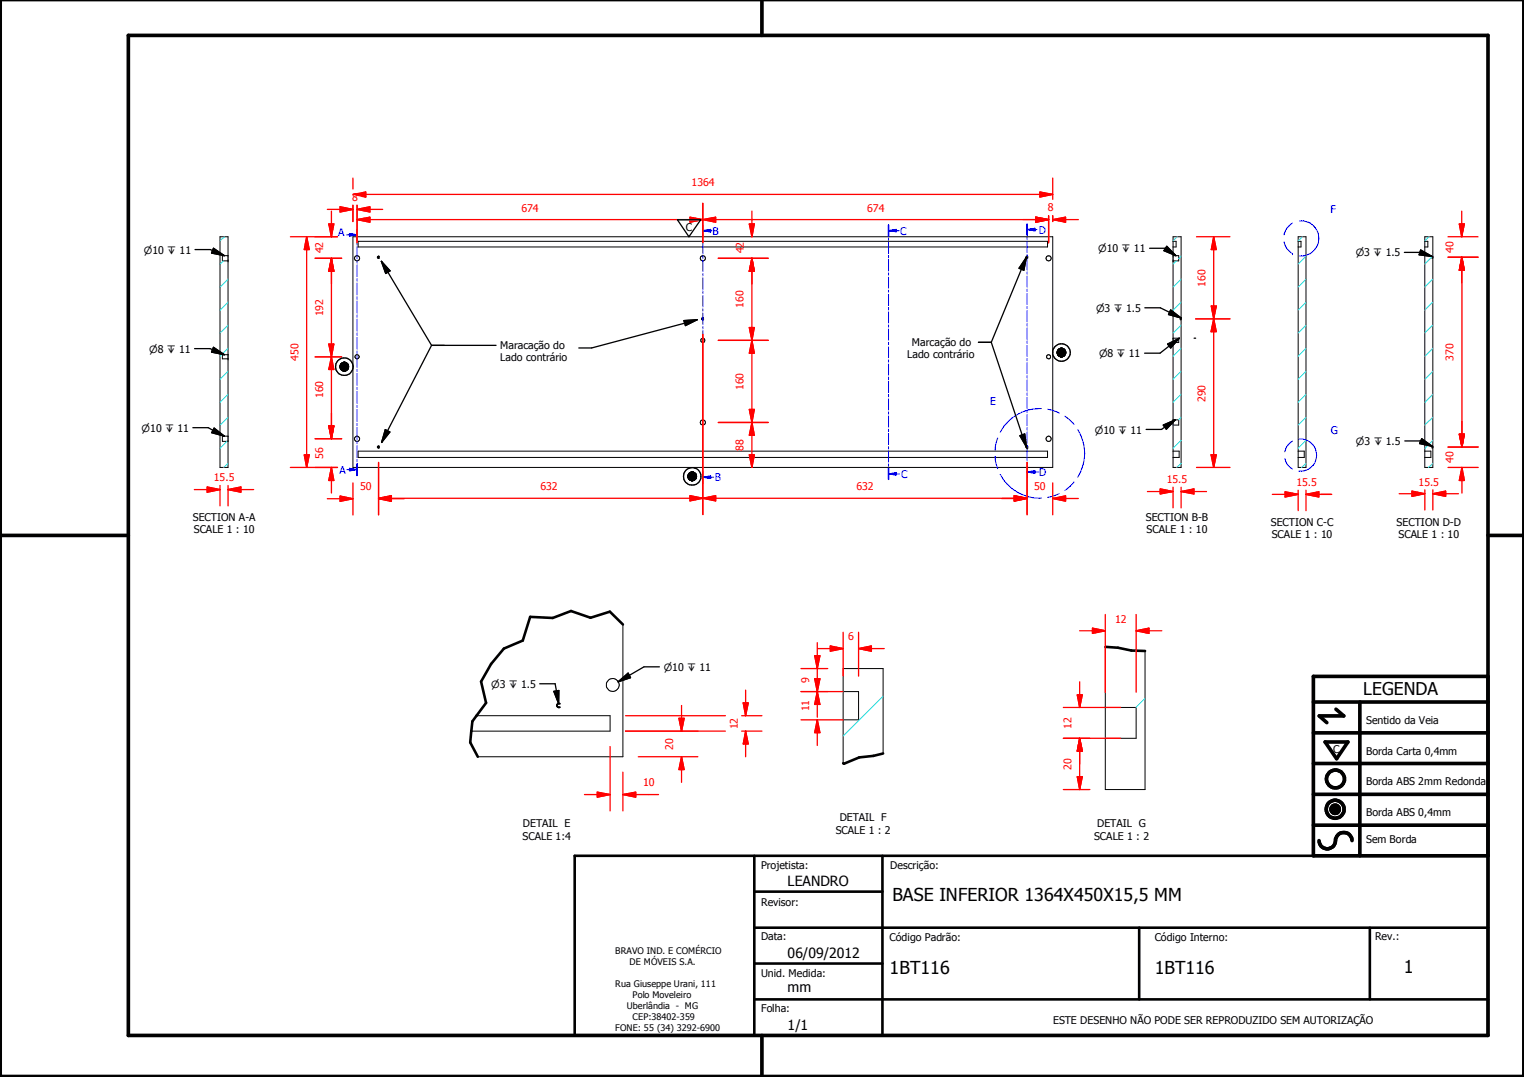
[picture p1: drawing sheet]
<svg xmlns="http://www.w3.org/2000/svg" width="297mm" height="210mm" viewBox="0 0 297 210" stroke-linecap="round" stroke-linejoin="round" font-family="sans-serif">
<path d="M73.9 50l-.3 .1 .3 .1M200.2 50l-.1 .1v.1h.1M137.1 62l-.2 .1v.1l.2 .1M73.9 87l-.3 .1 .3 .1M200.2 87h-.1v.2h.1M109.1 137.2l-.3-.1-.3 .4 .3 .3h.3" fill="none" stroke="#000" stroke-width=".35"/>
<g fill="#000">
<circle cx="200.2" cy="50" r=".18"/>
<circle cx="200.2" cy="87" r=".18"/>
<circle cx="200.2" cy="87.2" r=".18"/>
</g>
<g fill="none" stroke="#000" stroke-width=".19">
<path d="M42.9 46.1h1.5v45h-1.5zM44.4 50.8h.1M44.4 49.8h-1.1v1h1.1M68.8 46.1h136.4v45h-136.4zM69.8 47h134.4v1.1h-134.4zM228.6 50.8h.1M228.6 49.8h1.1v1h-1.1M228.6 47h.6v1.1h-.6M228.6 46.1h1.6v45h-1.6zM253 47h.6v1.1h-.6M253 46.1h1.5v45h-1.5zM277.7 47h.6v1.1h-.6"/>
<path d="M277.7 46.1h1.6v45h-1.6zM279.3 50h.1M279.3 50h-.2v.3h.2M44.4 69.9h.1M44.4 69.1h-1.1v.8h1.1M66.2 71.4l1.7 .1zM66.2 71.5h1.7zM66.2 71.5l1.7 .1zM66.3 71.6h1.6zM66.3 71.6l1.6 .1zM66.3 71.3l1.6 .1zM66.3 71.7l1.6 .1z"/>
<path d="M66.3 71.8h1.6zM66.3 71.8l1.6 .1zM66.3 71.2l1.6 .1zM66.3 71.1l1.6 .1zM66.4 71.9h1.5zM66.4 71.9l1.4 .1zM66.4 71l1.5 .1zM66.4 72h1.4zM66.4 72h1.3zM66.4 71h1.5zM66.5 72h1.2zM66.5 72l1.1 .1z"/>
<path d="M66.5 70.9l1.3 .1zM66.5 72.1h1.1zM66.5 70.8l1.2 .1h-1.2zM66.5 70.8l1.2 .1zM66.5 70.8h1.1zM66.6 72.1h1zM66.6 72.1l.9 .1zM66.6 70.8h1zM66.7 72.2h.8zM66.7 70.7l.9 .1zM66.8 72.2h.7zM66.8 72.2l.5 .1z"/>
<path d="M66.8 70.7h.7zM66.8 72.3h.5zM66.8 70.7h.5zM66.9 72.3h.4zM66.9 72.3h.3zM66.9 70.6l.4 .1zM66.9 70.6h.4zM67 72.3h.2zM67 70.6h.3zM67 70.6h.2zM136.7 66a.41 .41 0 0 1 .6 .1 .41 .41 0 0 1-.1 .6 .41 .41 0 0 1-.6-.2zM206 68.6l1.7 .1z"/>
<path d="M206 68.7l1.7 .1zM206 68.8l1.7 .1zM206.1 68.9h1.6zM206.1 68.9l1.6 .1zM206.1 69h1.6zM206.1 68.5l1.6 .1zM206.1 68.5h1.6zM206.1 69l1.5 .1zM206.1 68.4l1.6 .1zM206.2 69.1h1.4zM206.2 69.1l1.4 .1zM206.2 68.3l1.5 .1z"/>
<path d="M206.2 69.2h1.4zM206.2 69.2l1.3 .1zM206.2 68.2l1.4 .1zM206.2 69.3h1.3zM206.2 69.3h1.2zM206.2 68.2h1.4zM206.3 69.3h1.1zM206.3 69.3l1.1 .1zM206.3 68.1l1.2 .1h-1.3zM206.3 68.1l1.2 .1zM206.3 68.1h1.1zM206.4 69.4h1z"/>
<path d="M206.4 69.4h.9zM206.4 68l1 .1zM206.5 69.4h.8zM206.5 69.4l.7 .1zM206.5 68h.9zM206.5 68h.8zM206.5 69.5h.7zM206.5 69.5h.6zM206.5 67.9l.8 .1zM206.5 67.9h.7zM206.6 69.5h.5zM206.6 69.5l.4 .1z"/>
<path d="M206.6 67.9h.6zM206.6 67.9h.5zM206.7 69.6h.3zM206.7 67.9h.4zM206.7 67.9h.3zM206.8 69.6h.2zM206.8 67.9h.2zM228.6 65.9h1.1v.9h-1.1M230.2 62h-.2v.3h.2M44.4 85h-1.1v1h1.1M69.8 87.9h134.4v1.3h-134.4zM134.1 92.8h1.7z"/>
<path d="M134.1 92.8l1.7 .1zM134.1 92.9h1.7zM134.1 92.9l1.6 .1zM134.1 93h1.6v.1zM134.1 93l1.6 .1h-1.6zM134.1 92.7l1.7 .1zM134.1 93.1h1.6zM134.1 93.1l1.6 .1zM134.1 92.6l1.6 .1zM134.2 93.2l1.5 .1zM134.2 92.5l1.5 .1zM134.2 93.3h1.5z"/>
<path d="M134.2 93.3h1.4zM134.2 92.4l1.5 .1zM134.2 93.3l1.3 .1zM134.2 92.4h1.5zM134.3 93.4h1.2zM134.3 93.4l1.2 .1zM134.3 92.3l1.3 .1zM134.3 92.3h1.2zM134.4 93.5h1.1zM134.4 93.5h1zM134.4 92.2l1.1 .1zM134.4 93.5l.9 .1z"/>
<path d="M134.4 92.2h1.1zM134.4 92.2h1zM134.5 93.6h.8zM134.5 92.1l.9 .1zM134.5 92.1h.8zM134.6 93.6h.7zM134.6 93.6h.6zM134.6 92.1h.7zM134.7 93.6h.5zM134.7 93.6l.4 .1zM134.7 92l.6 .1zM134.7 92h.5z"/>
<path d="M134.7 93.7h.4zM134.7 93.7h.3zM134.7 92h.4zM134.8 93.7h.2zM134.8 92h.3zM134.8 92h.2zM228.6 81.8h.1M228.6 81.8h1.1v1h-1.1M228.6 87.9h1.2v1.3h-1.2M253 87.9h1.2v1.3h-1.2M277.7 87.9h1.2v1.3h-1.2M279.3 87h.1"/>
<path d="M279.3 87h-.2v.3h.2M92.9 139.5h26v3h-27M121.4 121.7v25.8h-28.3M164.3 134.8h3v5.5h-3M215.4 126.1v27.8h7.8v-27M215.4 137.9h6v6h-6M172.1 146.9v-16.6h-7.8v18.5M259.4 157.6l1.6 .1zM259.4 157.7l1.6 .1zM259.4 157.8l1.6 .1zM259.4 157.9h1.6v.1zM259.4 157.9l1.6 .1h-1.5z"/>
<path d="M259.4 157.6h1.6zM259.5 158h1.5zM259.5 158l1.4 .1zM259.5 157.5l1.5 .1zM259.5 158.1h1.4zM259.5 157.4l1.5 .1zM259.5 158.1l1.4 .1zM259.5 157.3l1.4 .1zM259.6 158.2h1.3zM259.6 158.2h1.2zM259.6 157.2l1.3 .1zM259.6 158.2l1.2 .1z"/>
<path d="M259.6 157.2h1.3zM259.7 158.3h1.1zM259.7 158.3l1 .1zM259.7 157.1l1.1 .1zM259.7 157.1h1.1zM259.8 158.4h.9zM259.8 158.4h.8zM259.8 157.1h1zM259.8 157.1h.9zM259.8 158.4l.8 .1zM259.8 157l.9 .1zM259.8 157h.8z"/>
<path d="M259.9 158.5h.7zM259.9 158.5h.6zM259.9 157h.7zM260 158.5h.5zM260 158.5h.4zM260 157h.6zM260.1 158.5h.3zM260.1 158.5h.2zM260.1 156.9l.4 .1zM260.1 156.9h.3zM260.1 156.9h.2z"/>
<circle cx="69.6" cy="50.4" r=".49"/>
<circle cx="137" cy="50.3" r=".51"/>
<circle cx="204.4" cy="50.4" r=".49"/>
<circle cx="69.6" cy="69.5" r=".41"/>
<circle cx="204.4" cy="69.6" r=".41"/>
<circle cx="69.6" cy="85.5" r=".51"/>
<circle cx="137" cy="82.3" r=".49"/>
<circle cx="204.4" cy="85.5" r=".5"/>
<circle cx="119.4" cy="133.5" r="1.25"/>
</g>
<path d="M121.4 121.7l-2.5-2.5-3.8 1.2-3.8-1.3-3.6 1.3-4.4-.2-1.4 4.6-3.7 1.6-2.5 3-1.9 3.4 .9 4.2-2.6 3.6-.5 4.1 1.5 2.8M215.4 126.1l2.5 .1 2.6 .6 2.7 .1M172.1 146.9l-1.9 .4-2.7 .3-3 1.2h-.2M112 166.8h178v35h-178zM147 173.8h25M147 166.8v35M172 166.8v35M147 194.8h143M147 180.8h143M147 187.8h25M222 180.8v14M267 180.8v14" fill="none" stroke="#000" stroke-width=".51"/>
<g fill="#000">
<path d="M66.3 71.3l1.6 .1zM66.3 71.2l1.6 .1zM66.3 71.1l1.6 .1zM66.4 71l1.5 .1zM66.4 71h1.5zM66.5 70.9l1.3 .1zM66.5 70.8l1.2 .1h-1.2zM66.5 70.8l1.2 .1zM66.5 70.8h1.1zM66.6 70.8h1zM66.7 70.7l.9 .1zM66.8 70.7h.7z"/>
<path d="M66.8 70.7h.5zM66.9 70.6l.4 .1zM66.9 70.6h.4zM67 70.6h.3zM67 70.6h.2zM66.9 72.3h.3zM67 72.3h.2zM66.8 72.3h.5zM66.9 72.3h.4zM66.8 72.2l.5 .1zM66.7 72.2h.8zM66.8 72.2h.7z"/>
<path d="M66.6 72.1l.9 .1zM66.5 72.1h1.1zM66.6 72.1h1zM66.5 72l1.1 .1zM66.4 72h1.3zM66.5 72h1.2zM66.4 71.9l1.4 .1zM66.4 72h1.4zM66.3 71.8l1.6 .1zM66.4 71.9h1.5zM66.3 71.6l1.6 .1zM66.3 71.7l1.6 .1z"/>
<path d="M66.3 71.8h1.6zM66.2 71.4l1.7 .1zM66.2 71.5h1.7zM66.2 71.5l1.7 .1zM66.3 71.6h1.6zM206.1 68.5l1.6 .1zM206.1 68.5h1.6zM206.1 68.4l1.6 .1zM206.2 68.3l1.5 .1zM206.2 68.2l1.4 .1zM206.2 68.2h1.4zM206.3 68.1l1.2 .1h-1.3z"/>
<path d="M206.3 68.1l1.2 .1zM206.3 68.1h1.1zM206.4 68l1 .1zM206.5 68h.9zM206.5 68h.8zM206.5 67.9l.8 .1zM206.5 67.9h.7zM206.6 67.9h.6zM206.6 67.9h.5zM206.7 67.9h.4zM206.7 67.9h.3zM206.8 67.9h.2z"/>
<path d="M206.7 69.6h.3zM206.8 69.6h.2zM206.6 69.5l.4 .1zM206.5 69.5h.6zM206.6 69.5h.5zM206.5 69.4l.7 .1zM206.5 69.5h.7zM206.4 69.4h.9zM206.5 69.4h.8zM206.3 69.3l1.1 .1zM206.4 69.4h1zM206.2 69.3h1.2z"/>
<path d="M206.3 69.3h1.1zM206.2 69.2l1.3 .1zM206.2 69.3h1.3zM206.2 69.1l1.4 .1zM206.2 69.2h1.4zM206.1 69l1.5 .1zM206.2 69.1h1.4zM206.1 68.9l1.6 .1zM206.1 69h1.6zM206 68.6l1.7 .1zM206 68.7l1.7 .1zM206 68.8l1.7 .1z"/>
<path d="M206.1 68.9h1.6zM134.1 92.7l1.7 .1zM134.1 92.6l1.6 .1zM134.2 92.5l1.5 .1zM134.2 92.4l1.5 .1zM134.2 92.4h1.5zM134.3 92.3l1.3 .1zM134.3 92.3h1.2zM134.4 92.2l1.1 .1zM134.4 92.2h1.1zM134.4 92.2h1zM134.5 92.1l.9 .1z"/>
<path d="M134.5 92.1h.8zM134.6 92.1h.7zM134.7 92l.6 .1zM134.7 92h.5zM134.7 92h.4zM134.8 92h.3zM134.8 92h.2zM134.7 93.7h.3zM134.8 93.7h.2zM134.7 93.6l.4 .1zM134.7 93.7h.4zM134.6 93.6h.6z"/>
<path d="M134.7 93.6h.5zM134.5 93.6h.8zM134.6 93.6h.7zM134.4 93.5l.9 .1zM134.4 93.5h1zM134.3 93.4l1.2 .1zM134.4 93.5h1.1zM134.2 93.3l1.3 .1zM134.3 93.4h1.2zM134.2 93.3h1.4zM134.1 93.1l1.6 .1zM134.2 93.2l1.5 .1z"/>
<path d="M134.2 93.3h1.5zM134.1 92.9l1.6 .1zM134.1 93h1.6v.1zM134.1 93l1.6 .1h-1.6zM134.1 93.1h1.6zM134.1 92.8h1.7zM134.1 92.8l1.7 .1zM134.1 92.9h1.7zM259.4 157.6h1.6zM259.5 157.5l1.5 .1zM259.5 157.4l1.5 .1zM259.5 157.3l1.4 .1z"/>
<path d="M259.6 157.2l1.3 .1zM259.6 157.2h1.3zM259.7 157.1l1.1 .1zM259.7 157.1h1.1zM259.8 157.1h1zM259.8 157.1h.9zM259.8 157l.9 .1zM259.8 157h.8zM259.9 157h.7zM260 157h.6zM260.1 156.9l.4 .1zM260.1 156.9h.3z"/>
<path d="M260.1 156.9h.2zM260.1 158.5h.2zM260 158.5h.4zM260.1 158.5h.3zM259.9 158.5h.6zM260 158.5h.5zM259.8 158.4l.8 .1zM259.9 158.5h.7zM259.8 158.4h.8zM259.7 158.3l1 .1zM259.8 158.4h.9zM259.6 158.2l1.2 .1z"/>
<path d="M259.7 158.3h1.1zM259.6 158.2h1.2zM259.5 158.1l1.4 .1zM259.6 158.2h1.3zM259.5 158l1.4 .1zM259.5 158.1h1.4zM259.4 157.9l1.6 .1h-1.5zM259.5 158h1.5zM259.4 157.6l1.6 .1zM259.4 157.7l1.6 .1zM259.4 157.8l1.6 .1zM259.4 157.9h1.6v.1z"/>
</g>
<g fill="none" stroke="#000" stroke-width=".71">
<path d="M148.5 0v6.9M297 -.1v209.9h-297v-209.9M25 6.9h265v194.9h-265zM0 104.4h25M290 104.4h7M256 136.8h34M260.4 138.2l1.5 1.3h-4.8l1.5 1.3M265 136.8v30M290 131.8h-34v35h34M256 154.8h34M256 148.8h34M256 142.8h34"/>
<path d="M258.3 144.6h4.4l-2.2 3.3zM256 160.8h34M257.1 163.8a1.62 1.62 0 0 0 1.8 1.6 1.62 1.62 0 0 0 1.4-1.9 1.63 1.63 0 0 1 1.7-1.2 1.63 1.63 0 0 1 1.5 1.5M148.5 201.8v8"/>
<circle cx="260.2" cy="157.7" r="1.76"/>
<circle cx="260.2" cy="157.7" r=".82"/>
<circle cx="260.3" cy="151.8" r="1.76"/>
</g>
<g fill="none" stroke="#00f" stroke-width=".19">
<path d="M68.1 45.8h1.5M69.6 44.6v2.3M69.6 47.3v.5M69.6 48.1v2.4M69.6 50.8v.5M69.6 51.6v2.3M69.6 54.3v.5M69.6 55.2v2.3M69.6 57.9v.4M69.6 58.7v2.3M69.6 61.4v.4M69.6 62.2v2.3"/>
<path d="M69.6 64.9v.5M69.6 65.7v2.3M69.6 68.4v.5M69.6 69.3v2.3M69.6 72v.4M69.6 72.8v2.3M69.6 75.5v.4M69.6 76.3v2.3M69.6 79v.4M69.6 79.8v2.3M69.6 82.5v.5M69.6 83.3v2.3"/>
<path d="M69.6 86v.5M69.6 86.9v2.3M69.6 89.5v.5M69.6 90.4v2.3"/>
</g>
<path d="M69.6 44.6v2.3M69.6 90.4v2.3" fill="none" stroke="#00f" stroke-width=".3"/>
<path d="M68.1 45.5l1.5 .3-1.5 .2z" fill="#00f"/>
<path d="M67.5 45.8h.6M68.1 45.5l1.5 .3-1.5 .2zM68.1 91.5h1.5" fill="none" stroke="#00f" stroke-width=".19"/>
<path d="M68.1 91.3l1.5 .2-1.5 .3z" fill="#00f"/>
<g fill="none" stroke="#00f" stroke-width=".19">
<path d="M137 43.9v2.2M137 46.4v.5M137 47.3v2.2M137 49.9v.4M137 50.7v2.2M137 53.3v.5M137 54.1v2.3M137 56.7v.5M137 57.6v2.2M137 45h1.5M137 60.2v.4M137 61v2.2"/>
<path d="M137 63.6v.5M137 64.4v2.3M137 67.1v.4M137 67.9v2.2M137 70.5v.5M137 71.3v2.2M137 73.9v.5M137 74.8v2.2M137 77.3v.5M137 78.1v2.3M67.6 91.5h.5M68.1 91.3l1.5 .2-1.5 .3z"/>
<path d="M137 80.8v.4M137 81.6v2.3M137 84.2v.5M137 85v2.3M137 87.6v.5M137 88.5v2.2M137 91.1v.4M137 91.9v2.2"/>
</g>
<path d="M43.5 50.8l-.6 .7M43.7 46.1l-.8 .8M44.4 58.9l-1.5 1.6M44.4 54.4l-1.5 1.6M44.4 76.8l-1.5 1.6M44.4 72.3l-1.5 1.6M44.4 67.9l-1.5 1.5M44.4 63.4l-1.5 1.5M44.2 86l-1.3 1.4M44.4 90.3l-.8 .8M44.4 81.3l-1.5 1.5" fill="none" stroke="#0ff" stroke-width=".19"/>
<path d="M137 43.9v2.2M137 91.9v2.2" fill="none" stroke="#00f" stroke-width=".3"/>
<path d="M137 45l1.5-.3v.5z" fill="#00f"/>
<path d="M137 45l1.5-.3v.5zM138.5 45h.2M137 93h1.5" fill="none" stroke="#00f" stroke-width=".19"/>
<path d="M137 93l1.5-.2v.5z" fill="#00f"/>
<g fill="none" stroke="#00f" stroke-width=".19">
<path d="M173.2 43.9v2.1M173.2 46.4v.4M173.2 47.2v2.2M173.2 49.8v.4M173.2 50.6v2.2M173.2 53.2v.4M173.2 54v2.2M173.2 56.6v.4M173.2 57.4v2.2M173.2 59.9v.5M173.2 45h1.5M173.2 60.8v2.1"/>
<path d="M173.2 63.3v.5M173.2 64.1v2.2M173.2 66.7v.5M173.2 67.6v2.1M173.2 70.1v.5M173.2 71v2.1M173.2 73.5v.5M173.2 74.3v2.2M173.2 76.9v.4M173.2 77.7v2.2M137 93l1.5-.2v.5zM138.5 93h.6"/>
<path d="M173.2 80.3v.4M173.2 81.1v2.2M173.2 83.7v.4M173.2 84.5v2.2M173.2 87v.5M173.2 87.9v2.1M173.2 90.4v.5M173.2 91.3v2.1"/>
</g>
<g fill="none" stroke="#0ff" stroke-width=".19">
<path d="M229.3 50.8l-.7 .7M229.4 46.1l-.8 .8M230.2 58.9l-1.6 1.6M230.2 54.4l-1.6 1.6M230.2 49.9l-.5 .5M230.2 76.8l-1.6 1.6M230.2 72.3l-1.6 1.6M230.2 67.9l-1.6 1.5M230.2 63.4l-1.6 1.5M228.6 82.8h.1M230.2 90.3l-.8 .8M230.2 85.8l-1.6 1.6"/>
<path d="M230.2 81.3l-.5 .5"/>
</g>
<path d="M173.2 43.9v2.1M173.2 91.3v2.1" fill="none" stroke="#00f" stroke-width=".3"/>
<path d="M173.2 45l1.5-.3v.5z" fill="#00f"/>
<path d="M173.2 45l1.5-.3v.5zM174.7 45h.6M173.2 92.4h1.5" fill="none" stroke="#00f" stroke-width=".19"/>
<path d="M173.2 92.4l1.5-.3v.5z" fill="#00f"/>
<g fill="none" stroke="#00f" stroke-width=".19">
<path d="M200.2 43.7v2.1M200.2 46.2v.5M200.2 47v2.2M200.2 49.6v.4M200.2 50.4v2.2M200.2 53v.4M200.2 53.8v2.2M200.2 56.3v.5M200.2 57.2v2.2M200.2 59.7v.5M200.2 44.7h1.5M200.2 60.5v2.2"/>
<path d="M200.2 63.1v.4M200.2 63.9v2.2M200.2 66.5v.4M200.2 67.3v2.2M200.2 69.8v.5M200.2 70.7v2.2M200.2 73.2v.5M200.2 74v2.2M200.2 76.6v.4M200.2 77.4v2.2M200.2 80v.4M173.2 92.4l1.5-.3v.5z"/>
<path d="M174.7 92.4h.6M200.2 80.8v2.2M200.2 83.4v.4M200.2 84.2v2.2M200.2 86.7v.5M200.2 87.5v2.2M200.2 90.1v.5M200.2 90.9v2.2"/>
</g>
<path d="M253.8 46.1l-.8 .8M254.5 58.9l-1.5 1.6M254.5 54.4l-1.5 1.6M254.5 49.9l-1.5 1.6M254.5 76.8l-1.5 1.6M254.5 72.3l-1.5 1.6M254.5 67.9l-1.5 1.5M254.5 63.4l-1.5 1.5M254.5 90.3l-.8 .8M254.5 85.8l-1.5 1.6M254.5 81.3l-1.5 1.5" fill="none" stroke="#0ff" stroke-width=".19"/>
<path d="M200.2 43.7v2.1M200.2 90.9v2.2" fill="none" stroke="#00f" stroke-width=".3"/>
<path d="M200.2 44.7l1.5-.2v.5z" fill="#00f"/>
<path d="M200.2 44.7l1.5-.2v.5zM201.7 44.7h.4M200.2 92h1.5" fill="none" stroke="#00f" stroke-width=".19"/>
<path d="M200.2 92l1.5-.3v.5z" fill="#00f"/>
<g fill="none" stroke="#00f" stroke-width=".19">
<path d="M250.3 47.2v.1a3.4 3.4 0 0 0 1.6 2.1M251.9 49.4h.1M251.9 43.5a3.4 3.4 0 0 0-1.6 2.3M253.3 43.1a3.4 3.4 0 0 1 3.7 3.4 3.4 3.4 0 0 1-3.7 3.4M203 79.6a8.8 8.8 0 0 0-8.1 4.6M204.2 79.8l2.3 .7M194 88.9v.9l.5 1.6M194.5 85.4l-.5 1.5v.9M194.9 92.5a8.8 8.8 0 0 0 8.1 4.6M200.2 92l1.5-.3v.5zM201.7 92h.8M206.5 96.2l-2.3 .7"/>
<path d="M207.6 81.1l1.7 1.6M209.3 93.9l-.7 .9-1 .8M210.1 83.7a8.6 8.6 0 0 1 0 9.3M250.4 89.4l.1 .1a2.75 2.75 0 0 0 1.4 1.9M251.9 86l-.6 .4-.5 .7-.4 1M253.1 85.6a3.1 3.1 0 0 1 3.5 3.1 3.1 3.1 0 0 1-3.5 3.1"/>
</g>
<g fill="none" stroke="#0ff" stroke-width=".19">
<path d="M278.5 46.1l-.8 .8M279.1 50.1l-1.4 1.4M279.3 58.9l-1.6 1.6M279.3 54.4l-1.6 1.6M279.3 49.9l-.1 .1M279.3 76.8l-1.6 1.6M279.3 72.3l-1.6 1.6M279.3 67.9l-1.6 1.5M279.3 63.4l-1.6 1.5M279.3 90.3l-.9 .8M279.3 85.8l-1.6 1.6M279.3 81.3l-1.6 1.5"/>
<path d="M172.1 135.7l-7.8 7.7M223.2 136.1l-1.8 1.8"/>
</g>
<path d="M66.3 40.8h2.5" fill="none" stroke="#f00" stroke-width=".25"/>
<path d="M66.3 40.3l2.5 .5-2.5 .5z" fill="#f00"/>
<path d="M66.3 40.3l2.5 .5-2.5 .5zM69.6 40.8h2.5" fill="none" stroke="#f00" stroke-width=".25"/>
<path d="M69.6 40.8l2.5-.5v1z" fill="#f00"/>
<path d="M63.8 40.8h2.5M68.8 40v3.2M69.6 40.8l2.5-.5v1zM69.6 40v7.3M69.6 42.8h2.5M72.1 40.8h2.5" fill="none" stroke="#f00" stroke-width=".25"/>
<path d="M69.6 42.8l2.5-.5v1z" fill="#f00"/>
<path d="M69.6 42.8l2.5-.5v1zM134.5 42.8h2.5" fill="none" stroke="#f00" stroke-width=".25"/>
<path d="M134.5 42.3l2.5 .5-2.5 .5z" fill="#f00"/>
<path d="M137 39.6v7.7M69.6 40v7.3M72.1 42.8h62.4M134.5 42.3l2.5 .5-2.5 .5zM137 42.8h2.5" fill="none" stroke="#f00" stroke-width=".25"/>
<path d="M137 42.8l2.5-.5v1z" fill="#f00"/>
<path d="M137 42.8l2.5-.5v1zM201.9 42.8h2.5" fill="none" stroke="#f00" stroke-width=".25"/>
<path d="M201.9 42.3l2.5 .5-2.5 .5z" fill="#f00"/>
<path d="M137 39.6v7.7M139.5 42.8h64.9M201.9 42.3l2.5 .5-2.5 .5zM204.4 42v5.3" fill="none" stroke="#f00" stroke-width=".25"/>
<path d="M201.9 42.3l2.5 .5-2.5 .5z" fill="#f00"/>
<path d="M201.9 42.3l2.5 .5-2.5 .5zM205.2 42.8h2.5" fill="none" stroke="#f00" stroke-width=".25"/>
<path d="M205.2 42.8l2.5-.5v1z" fill="#f00"/>
<path d="M199.4 42.8h2.5M204.4 42v5.3M205.2 42.8l2.5-.5v1zM205.2 42v1.2M207.7 42.8h2.5" fill="none" stroke="#f00" stroke-width=".25"/>
<path d="M68.8 37.9l2.5-.5v1z" fill="#f00"/>
<path d="M68.8 37.9l2.5-.5v1zM71.3 37.4v1M202.7 37.9h2.5" fill="none" stroke="#f00" stroke-width=".25"/>
<path d="M202.7 37.4l2.5 .5-2.5 .5z" fill="#f00"/>
<path d="M68.8 34.7v2.1M70.6 37.9h132.1M70.6 38.3l.7 .1M71.3 37.4l-.7 .2M202.7 37.4l2.5 .5-2.5 .5zM205.2 34.7v4.2M68.8 40v3.2M205.2 42v1.2M66.3 97.2h2.5" fill="none" stroke="#f00" stroke-width=".25"/>
<path d="M66.3 96.7l2.5 .5-2.5 .5z" fill="#f00"/>
<path d="M66.3 96.7l2.5 .5-2.5 .5zM73.8 97.2h2.5" fill="none" stroke="#f00" stroke-width=".25"/>
<path d="M73.8 97.2l2.5-.5v1z" fill="#f00"/>
<path d="M63.8 97.2h2.5M68.8 94.1v6.3M73.8 97.2l2.5-.5v1zM73.8 90.1v10.3M76.3 97.2h2.5M197.7 97.2h2.5" fill="none" stroke="#f00" stroke-width=".25"/>
<path d="M197.7 96.6l2.5 .6-2.5 .5z" fill="#f00"/>
<path d="M197.7 96.6l2.5 .6-2.5 .5zM205.2 97.2h2.5" fill="none" stroke="#f00" stroke-width=".25"/>
<path d="M205.2 97.2l2.5-.6v1.1z" fill="#f00"/>
<path d="M64.6 91.1v2.5M195.2 97.2h2.5M200.2 90.1v10.2M205.2 97.2l2.5-.6v1.1zM205.2 94.1v6.2M207.7 97.2h2.5" fill="none" stroke="#f00" stroke-width=".25"/>
<path d="M64.6 91.1l.5 2.5h-1z" fill="#f00"/>
<path d="M64.6 91.1l.5 2.5h-1zM64.6 83v2.5" fill="none" stroke="#f00" stroke-width=".25"/>
<path d="M64.1 83h1l-.5 2.5z" fill="#f00"/>
<path d="M61.4 91.1h4.4M61.4 85.5h5.2M64.1 83h1l-.5 2.5zM64.6 80.5v5M64.6 93.6v2.5" fill="none" stroke="#f00" stroke-width=".25"/>
<path d="M64.1 83h1l-.5 2.5z" fill="#f00"/>
<path d="M64.6 69.6v2.4M64.1 83h1l-.5 2.5z" fill="none" stroke="#f00" stroke-width=".25"/>
<path d="M64.6 69.6l.5 2.4h-1z" fill="#f00"/>
<path d="M61.4 69.6h5.2M64.6 69.6l.5 2.4h-1zM64.6 67.1v2.5M64.6 72v11M61.4 85.5h5.2" fill="none" stroke="#f00" stroke-width=".25"/>
<path d="M64.1 67.1h1l-.5 2.5z" fill="#f00"/>
<path d="M64.6 50.3v2.6M64.1 67.1h1l-.5 2.5z" fill="none" stroke="#f00" stroke-width=".25"/>
<path d="M64.6 50.3l.5 2.6h-1z" fill="#f00"/>
<path d="M61.4 50.3h5.2M64.6 50.3l.5 2.6h-1zM64.6 50.3v16.8M61.4 69.6h5.2" fill="none" stroke="#f00" stroke-width=".25"/>
<path d="M64.6 50.3l.5 2.6h-1z" fill="#f00"/>
<path d="M64.6 50.3l.5 2.6h-1zM64.6 43.6v2.5" fill="none" stroke="#f00" stroke-width=".25"/>
<path d="M64.1 43.6h1l-.5 2.5z" fill="#f00"/>
<path d="M59.8 46.1v2.5M61.4 46.1h4.4M61.4 50.3h5.2M64.1 43.6h1l-.5 2.5zM64.6 41.1v2.5M64.6 52.9v2.4" fill="none" stroke="#f00" stroke-width=".25"/>
<path d="M59.8 46.1l.5 2.5h-1z" fill="#f00"/>
<path d="M59.8 46.1l.5 2.5h-1zM59.8 88.6v2.5" fill="none" stroke="#f00" stroke-width=".25"/>
<path d="M59.3 88.6h1l-.5 2.5z" fill="#f00"/>
<path d="M56.6 46.1h9.2M59.8 48.6v40M56.6 91.1h9.2M59.3 88.6h1l-.5 2.5zM73.8 97.1h2.5" fill="none" stroke="#f00" stroke-width=".25"/>
<path d="M73.8 97.1l2.5-.5v1z" fill="#f00"/>
<path d="M73.8 97.1l2.5-.5v1zM134.5 97.1h2.5" fill="none" stroke="#f00" stroke-width=".25"/>
<path d="M134.5 96.6l2.5 .5-2.5 .5z" fill="#f00"/>
<path d="M137 65.2v35.1M73.8 90.1v10.2M76.3 97.1h58.2M134.5 96.6l2.5 .5-2.5 .5zM137 97.1h2.5" fill="none" stroke="#f00" stroke-width=".25"/>
<path d="M137 97.1l2.5-.5v1z" fill="#f00"/>
<path d="M137 97.1l2.5-.5v1zM197.7 97.1h2.5" fill="none" stroke="#f00" stroke-width=".25"/>
<path d="M197.7 96.6l2.5 .5-2.5 .5z" fill="#f00"/>
<path d="M137 65.2v35.1M40.4 95.4h2.5M139.5 97.1h58.2M197.7 96.6l2.5 .5-2.5 .5zM200.2 90.1v10.2" fill="none" stroke="#f00" stroke-width=".25"/>
<path d="M40.4 94.9l2.5 .5-2.5 .5z" fill="#f00"/>
<path d="M40.4 94.9l2.5 .5-2.5 .5zM44.4 95.4h2.5" fill="none" stroke="#f00" stroke-width=".25"/>
<path d="M44.4 95.4l2.5-.5v1z" fill="#f00"/>
<path d="M236.6 46.1v2.5M37.9 95.4h2.5M42.9 94.6v4M44.4 95.4l2.5-.5v1zM44.4 94.6v4M46.9 95.4h2.5" fill="none" stroke="#f00" stroke-width=".25"/>
<g fill="none" stroke="#000" stroke-width=".25">
<path d="M38 48.6h3l2.7 1.2M41.6 48.4l2.1 1.4-2.5-.5zM224.1 48.4h2.9l2.2 1.4M227.4 48l1.8 1.8-2.3-.9zM37.9 67.9h3l2.8 1.2M41.6 67.7l2.1 1.4-2.5-.5zM227.6 67.1l2.3-1.2-1.7 1.9zM229.9 65.9l-3.8 2.9h-3M232.7 65.9h.3M37.6 83.4h3l3.1 1.6M41.7 83.4l2 1.6-2.4-.7zM226.7 82.8l2.4-1-1.8 1.9z"/>
<path d="M229.1 81.8l-2.7 1.9h-3"/>
</g>
<path d="M41.6 48.4l2.1 1.4-2.5-.5zM227.4 48l1.8 1.8-2.3-.9zM41.6 67.7l2.1 1.4-2.5-.5zM227.6 67.1l2.3-1.2-1.7 1.9zM41.7 83.4l2 1.6-2.4-.7zM226.7 82.8l2.4-1-1.8 1.9z" fill="#000"/>
<path d="M236.6 46.1l.5 2.5h-1z" fill="#f00"/>
<path d="M236.6 46.1l.5 2.5h-1zM236.6 59.6v2.5" fill="none" stroke="#f00" stroke-width=".25"/>
<path d="M236.1 59.6h1l-.5 2.5z" fill="#f00"/>
<path d="M233.2 46.1h6.5M236.1 59.6h1l-.5 2.5zM236.6 48.6v11M233 62.1h6.7M236.6 62.1v2.5" fill="none" stroke="#f00" stroke-width=".25"/>
<path d="M236.6 62.1l.5 2.5h-1.1z" fill="#f00"/>
<path d="M236.6 62.1l.5 2.5h-1.1zM236.6 88.6v2.5" fill="none" stroke="#f00" stroke-width=".25"/>
<path d="M236 88.6h1.1l-.5 2.5z" fill="#f00"/>
<path d="M233 62.1h6.7M236.6 64.6v24M226.1 95.8h2.5M233.2 91.1h6.5M236 88.6h1.1l-.5 2.5z" fill="none" stroke="#f00" stroke-width=".25"/>
<path d="M226.1 95.3l2.5 .5-2.5 .5z" fill="#f00"/>
<path d="M226.1 95.3l2.5 .5-2.5 .5zM230.2 95.8h2.5" fill="none" stroke="#f00" stroke-width=".25"/>
<path d="M230.2 95.8l2.5-.5v1z" fill="#f00"/>
<path d="M284.9 43.6v2.5M223.6 95.8h2.5M228.6 95v4M230.2 95.8l2.5-.5v1zM230.2 95v4M232.7 95.8h2.5" fill="none" stroke="#f00" stroke-width=".25"/>
<path d="M223.1 60h3l4.1 2M273.7 49.2h3.1l2.3 .8M276.9 48.7l2.2 1.3-2.5-.3zM228.2 60.4l2 1.6-2.5-.7zM273.8 85.9h3l2.4 1.1M277.1 85.5l2.1 1.5-2.5-.6z" fill="none" stroke="#000" stroke-width=".25"/>
<path d="M276.9 48.7l2.2 1.3-2.5-.3zM228.2 60.4l2 1.6-2.5-.7zM277.1 85.5l2.1 1.5-2.5-.6z" fill="#000"/>
<path d="M284.4 43.6h1l-.5 2.5z" fill="#f00"/>
<path d="M284.4 43.6h1l-.5 2.5zM284.9 50.1v2.6" fill="none" stroke="#f00" stroke-width=".25"/>
<path d="M284.9 50.1l.5 2.6h-1z" fill="#f00"/>
<path d="M282.2 50.1h5.9M282.2 46.1h5.9M284.9 50.1l.5 2.6h-1zM284.9 41.1v2.5M284.9 52.7v2.5M284.9 50.1v2.6" fill="none" stroke="#f00" stroke-width=".25"/>
<path d="M284.9 50.1l.5 2.6h-1z" fill="#f00"/>
<path d="M284.9 50.1l.5 2.6h-1zM284.9 84.6v2.5" fill="none" stroke="#f00" stroke-width=".25"/>
<path d="M284.4 84.6h1l-.5 2.5z" fill="#f00"/>
<path d="M282.2 50.1h5.9M284.9 52.7v34.4M282.2 87.1h5.9M284.4 84.6h1l-.5 2.5z" fill="none" stroke="#f00" stroke-width=".25"/>
<path d="M284.4 84.6h1l-.5 2.5z" fill="#f00"/>
<path d="M284.4 84.6h1l-.5 2.5zM284.9 91.1v2.5" fill="none" stroke="#f00" stroke-width=".25"/>
<path d="M284.9 91.1l.5 2.5h-1z" fill="#f00"/>
<path d="M275.2 96.2h2.5M282.2 87.1h5.9M282.2 91.1h5.9M284.9 91.1l.5 2.5h-1zM284.9 82.1v2.5M284.9 93.6v2.5" fill="none" stroke="#f00" stroke-width=".25"/>
<path d="M275.2 95.7l2.5 .5-2.5 .5z" fill="#f00"/>
<path d="M275.2 95.7l2.5 .5-2.5 .5zM279.3 96.2h2.5" fill="none" stroke="#f00" stroke-width=".25"/>
<path d="M279.3 96.2l2.5-.5v1z" fill="#f00"/>
<path d="M250.5 96.4h2.5M272.7 96.2h2.5M277.7 95.5v3.9M279.3 96.2l2.5-.5v1zM279.3 95.5v3.9M281.8 96.2h2.5" fill="none" stroke="#f00" stroke-width=".25"/>
<path d="M250.5 95.8l2.5 .6-2.5 .5z" fill="#f00"/>
<path d="M250.5 95.8l2.5 .6-2.5 .5zM254.5 96.4h2.5" fill="none" stroke="#f00" stroke-width=".25"/>
<path d="M254.5 96.4l2.5-.6v1.1z" fill="#f00"/>
<path d="M146.6 88.6v2.5M248 96.4h2.5M253 95.5v4M254.5 96.4l2.5-.6v1.1zM254.5 95.5v4M257 96.4h2.5" fill="none" stroke="#f00" stroke-width=".25"/>
<g fill="none" stroke="#000" stroke-width=".25">
<path d="M74.3 50.9l1.7 1.9-.8 .5zM74.3 50.9l9.8 16.4M132 42.8h4.6l-2.3 3.3zM200.1 50.1l-.5 2.6-1-.4zM200.1 50.1l-6.9 16.6M84.1 67.3h12.6M84.1 67.3l-9.7 18.9M133.3 62.5l2.6-.2-2.3 1.2zM135.9 62.3l-20.6 5.5h-2.5M190.7 66.7h2.5M193.2 66.7l6.9 20.4M75.1 83.7l.9 .5-1.6 2z"/>
<path d="M198.8 84.9l.9-.3 .4 2.5zM105.2 133.3h3l.7 3.8M107.9 134.7l1-.1v2.5zM120.5 132.9l1.9-1.7 .5 .9zM128.5 130h-3l-5 2.9"/>
<circle cx="67.1" cy="71.5" r="1.71"/>
<circle cx="67.1" cy="71.5" r=".85"/>
<circle cx="206.9" cy="68.7" r=".83"/>
<circle cx="206.9" cy="68.7" r="1.7"/>
<circle cx="134.9" cy="92.8" r="1.71"/>
<circle cx="134.9" cy="92.8" r=".85"/>
</g>
<path d="M74.3 50.9l1.7 1.9-.8 .5zM200.1 50.1l-.5 2.6-1-.4zM133.3 62.5l2.6-.2-2.3 1.2zM75.1 83.7l.9 .5-1.6 2zM198.8 84.9l.9-.3 .4 2.5zM107.9 134.7l1-.1v2.5zM120.5 132.9l1.9-1.7 .5 .9z" fill="#000"/>
<path d="M146 88.6h1l-.4 2.5z" fill="#f00"/>
<path d="M146 88.6h1l-.4 2.5zM146.6 82.3v2.5" fill="none" stroke="#f00" stroke-width=".25"/>
<path d="M146.6 82.3l.4 2.5h-1z" fill="#f00"/>
<path d="M146.6 79.8v2.5M140 82.3h9.7M146.6 82.3l.4 2.5h-1zM146.6 84.8v3.8" fill="none" stroke="#f00" stroke-width=".25"/>
<path d="M146 79.8h1l-.4 2.5z" fill="#f00"/>
<path d="M146 79.8h1l-.4 2.5zM146.6 66.3v2.5" fill="none" stroke="#f00" stroke-width=".25"/>
<path d="M146.6 66.3l.4 2.5h-1z" fill="#f00"/>
<path d="M140 66.3h9.7M146.6 66.3l.4 2.5h-1zM146.6 63.8v2.5M146.6 68.8v11M140 82.3h9.7" fill="none" stroke="#f00" stroke-width=".25"/>
<path d="M146 63.8h1l-.4 2.5z" fill="#f00"/>
<path d="M146.6 50.3v2.6M146 63.8h1l-.4 2.5z" fill="none" stroke="#f00" stroke-width=".25"/>
<path d="M146.6 50.3l.4 2.6h-1z" fill="#f00"/>
<path d="M140 50.3h9.7M146.6 50.3l.4 2.6h-1zM146.6 50.3v13.5M140 66.3h9.7" fill="none" stroke="#f00" stroke-width=".25"/>
<path d="M146.6 50.3l.4 2.6h-1z" fill="#f00"/>
<path d="M146.6 50.3l.4 2.6h-1zM146.6 43.6v2.5" fill="none" stroke="#f00" stroke-width=".25"/>
<path d="M146 43.6h1l-.4 2.5z" fill="#f00"/>
<path d="M140 50.3h9.7M146 43.6h1l-.4 2.5zM146.6 41.1v2.5M146.6 52.9v2.4M161.8 126.4h2.5" fill="none" stroke="#f00" stroke-width=".25"/>
<path d="M161.8 125.9l2.5 .5-2.5 .5z" fill="#f00"/>
<path d="M161.8 125.9l2.5 .5-2.5 .5zM167.3 126.4h2.5" fill="none" stroke="#f00" stroke-width=".25"/>
<path d="M167.3 126.4l2.5-.5v1z" fill="#f00"/>
<path d="M159.3 127.8v2.5M159.3 126.4h2.5M164.3 123.2v8.6M167.3 126.4l2.5-.5v1zM167.3 123.2v8.6M169.8 126.4h2.5" fill="none" stroke="#f00" stroke-width=".25"/>
<path d="M158.8 127.8h1l-.5 2.5z" fill="#f00"/>
<path d="M158.8 127.8h1l-.5 2.5zM159.3 134.8v2.5" fill="none" stroke="#f00" stroke-width=".25"/>
<path d="M159.3 134.8l.5 2.5h-1z" fill="#f00"/>
<path d="M156.1 130.3h5.2M156.1 134.8h5.2M159.3 134.8l.5 2.5h-1zM159.3 125.3v2.5M159.3 132.3v2.5M159.3 137.3v2.5" fill="none" stroke="#f00" stroke-width=".25"/>
<path d="M158.8 132.3h1l-.5 2.5z" fill="#f00"/>
<path d="M158.8 132.3h1l-.5 2.5zM159.3 140.3v2.5" fill="none" stroke="#f00" stroke-width=".25"/>
<path d="M159.3 140.3l.5 2.5h-1z" fill="#f00"/>
<path d="M156.1 134.8h8.2M159.3 129.8v2.5M212.9 122.9h2.5M156.1 140.3h8.2M159.3 140.3l.5 2.5h-1zM159.3 142.8v2.5" fill="none" stroke="#f00" stroke-width=".25"/>
<path d="M212.9 122.4l2.5 .5-2.5 .5z" fill="#f00"/>
<path d="M212.9 122.4l2.5 .5-2.5 .5zM221.4 122.9h2.5" fill="none" stroke="#f00" stroke-width=".25"/>
<path d="M221.4 122.9l2.5-.5v1z" fill="#f00"/>
<path d="M215.4 119.8v15.1M221.4 119.8v15.1M210.4 122.9h2.5M210.4 135.4v2.5M221.4 122.9l2.5-.5v1zM223.9 122.9h2.5" fill="none" stroke="#f00" stroke-width=".25"/>
<path d="M210 135.4h.9l-.5 2.5z" fill="#f00"/>
<path d="M210 135.4h.9l-.5 2.5zM210.4 143.9v2.5" fill="none" stroke="#f00" stroke-width=".25"/>
<path d="M210.4 143.9l.5 2.5h-.9z" fill="#f00"/>
<path d="M207.3 137.9h11.1M210.4 132.9v2.5M207.3 143.9h11.1M210.4 143.9l.5 2.5h-.9zM210.4 143.9v5" fill="none" stroke="#f00" stroke-width=".25"/>
<path d="M210.4 143.9l.5 2.5h-.9z" fill="#f00"/>
<path d="M210.4 143.9l.5 2.5h-.9zM210.4 151.4v2.5" fill="none" stroke="#f00" stroke-width=".25"/>
<path d="M210 151.4h.9l-.5 2.5z" fill="#f00"/>
<path d="M116.4 154.9h2.5M207.3 143.9h5.1M207.3 153.9h5.1M210 151.4h.9l-.5 2.5zM210.4 146.4v5" fill="none" stroke="#f00" stroke-width=".25"/>
<path d="M116.4 154.4l2.5 .5-2.5 .5z" fill="#f00"/>
<path d="M116.4 154.4l2.5 .5-2.5 .5zM121.4 154.9h2.5" fill="none" stroke="#f00" stroke-width=".25"/>
<path d="M121.4 154.9l2.5-.5v1z" fill="#f00"/>
<path d="M113.9 154.9h2.5M118.9 145.5v12.5M121.4 154.9l2.5-.5v1zM121.4 150.5v7.5M123.9 154.9h4.5M132.8 147.5v2.5" fill="none" stroke="#f00" stroke-width=".25"/>
<path d="M132.8 147.5l.5 2.5h-1z" fill="#f00"/>
<path d="M132.8 140v2.5M132.8 147.5l.5 2.5h-1z" fill="none" stroke="#f00" stroke-width=".25"/>
<path d="M132.3 140h1l-.5 2.5z" fill="#f00"/>
<path d="M132.3 140h1l-.5 2.5zM132.8 137.5v2.5M145.3 137v2.5M121.9 142.5h14.1M124.4 147.5h11.6M132.8 150v2.5" fill="none" stroke="#f00" stroke-width=".25"/>
<path d="M144.9 137h.9l-.5 2.5z" fill="#f00"/>
<path d="M144.9 137h.9l-.5 2.5zM145.3 142.5v2.5" fill="none" stroke="#f00" stroke-width=".25"/>
<path d="M145.3 142.5l.5 2.5h-.9z" fill="#f00"/>
<path d="M121.9 139.5h19.5M144.6 139.5h3.9M145.3 134.5v2.5M121.9 142.5h19.5M144.6 142.5h3.9M145.3 142.5l.5 2.5h-.9zM145.3 145v2.5" fill="none" stroke="#f00" stroke-width=".25"/>
<g font-size="3.5">
<text x="173.9" y="175.7">BASE INFERIOR 1364X450X15,5 MM</text>
<text x="173.4" y="189.7">1BT116</text>
<text x="225.1" y="189.7">1BT116</text>
<text x="273.6" y="189.7">1</text>
</g>
<text font-size="3.4" x="265.7" y="135.4">LEGENDA</text>
<g font-size="2.7">
<text x="153.5" y="172.8">LEANDRO</text>
<text x="153.5" y="186.6">06/09/2012</text>
<text x="153.5" y="193.4">mm</text>
<text x="153.5" y="200.8">1/1</text>
</g>
<g font-size="2.1" fill="#f00">
<text x="68.7" y="39.2">8</text>
<text x="101.6" y="41.2">674</text>
<text x="134.8" y="36.3">1364</text>
<text x="169" y="41.2">674</text>
<text x="204.3" y="41.2">8</text>
<text x="63" y="49.4" transform="rotate(-90 63 49.4)">42</text>
<text x="145" y="49.4" transform="rotate(-90 145 49.4)">42</text>
<text x="283.3" y="49.3" transform="rotate(-90 283.3 49.3)">40</text>
<text x="235" y="55.9" transform="rotate(-90 235 55.9)">160</text>
<text x="63" y="61.7" transform="rotate(-90 63 61.7)">192</text>
<text x="144.9" y="60.1" transform="rotate(-90 144.9 60.1)">160</text>
<text x="58.2" y="70.4" transform="rotate(-90 58.2 70.4)">450</text>
<text x="283.3" y="70.4" transform="rotate(-90 283.3 70.4)">370</text>
<text x="63" y="77.6" transform="rotate(-90 63 77.6)">160</text>
<text x="144.9" y="76.1" transform="rotate(-90 144.9 76.1)">160</text>
<text x="234.9" y="78.4" transform="rotate(-90 234.9 78.4)">290</text>
<text x="63" y="89.5" transform="rotate(-90 63 89.5)">56</text>
<text x="144.9" y="87.9" transform="rotate(-90 144.9 87.9)">88</text>
<text x="41.7" y="93.8">15.5</text>
<text x="70.2" y="95.6">50</text>
<text x="105.4" y="95.5">632</text>
<text x="166.9" y="95.5">632</text>
<text x="201.6" y="95.5">50</text>
<text x="227.4" y="94.2">15.5</text>
<text x="252.7" y="94.8">15.5</text>
<text x="276.5" y="94.7">15.5</text>
<text x="283.3" y="90.3" transform="rotate(-90 283.3 90.3)">40</text>
<text x="165.3" y="124.8">6</text>
<text x="217.3" y="121.3">12</text>
<text x="157.7" y="133.1" transform="rotate(-90 157.7 133.1)">9</text>
<text x="143.8" y="142.2" transform="rotate(-90 143.8 142.2)">12</text>
<text x="157.7" y="138.6" transform="rotate(-90 157.7 138.6)">11</text>
<text x="208.9" y="142" transform="rotate(-90 208.9 142)">12</text>
<text x="131.2" y="146.1" transform="rotate(-90 131.2 146.1)">20</text>
<text x="125.3" y="153.2">10</text>
<text x="208.8" y="150" transform="rotate(-90 208.8 150)">20</text>
</g>
<g font-size="2.1" fill="#00f">
<text x="259.3" y="41.6">F</text>
<text x="65.9" y="46.1">A</text>
<text x="138.9" y="45.8">B</text>
<text x="175.5" y="45.8">C</text>
<text x="202.5" y="45.6">D</text>
<text x="193" y="78.9">E</text>
<text x="259.4" y="84.6">G</text>
<text x="66.2" y="92.4">A</text>
<text x="139.4" y="93.8">B</text>
<text x="175.6" y="93.1">C</text>
<text x="202.5" y="92.8">D</text>
</g>
<g font-size="2.1">
<text x="133.7" y="45">C</text>
<text x="97.5" y="68">Maracação do</text>
<text x="97.5" y="70.4">Lado contrário</text>
<text x="176.8" y="69.8">Lado contrário</text>
<text x="177.8" y="67.4">Marcação do</text>
<text x="37.6" y="101.5">SECTION A-A</text>
<text x="223.3" y="101.5">SECTION B-B</text>
<text x="37.8" y="103.9">SCALE 1 : 10</text>
<text x="223.5" y="103.9">SCALE 1 : 10</text>
<text x="247.7" y="102.4">SECTION C-C</text>
<text x="247.9" y="104.9">SCALE 1 : 10</text>
<text x="272.2" y="102.4">SECTION D-D</text>
<text x="272.6" y="104.9">SCALE 1 : 10</text>
<text x="266.3" y="141.1">Sentido da Veia</text>
<text x="259.8" y="146.7">C</text>
<text x="266.3" y="147.2">Borda Carta 0,4mm</text>
<text x="266.3" y="153.1">Borda ABS 2mm Redonda</text>
<text x="101.9" y="161.2">DETAIL E</text>
<text x="163.7" y="160.1">DETAIL F</text>
<text x="213.9" y="161.2">DETAIL G</text>
<text x="266.3" y="159">Borda ABS 0,4mm</text>
<text x="101.9" y="163.6">SCALE 1:4</text>
<text x="162.9" y="162.6">SCALE 1 : 2</text>
<text x="213.2" y="163.7">SCALE 1 : 2</text>
<text x="266.3" y="164.4">Sem Borda</text>
<text x="148.4" y="169.3">Projetista:</text>
<text x="173.5" y="169.5">Descrição:</text>
<text x="148.4" y="176.6">Revisor:</text>
<text x="148.4" y="183.2">Data:</text>
<text x="173.4" y="183.3">Código Padrão:</text>
<text x="225.1" y="183.3">Código Interno:</text>
<text x="268" y="183.2">Rev.:</text>
<text x="148.4" y="190.5">Unid. Medida:</text>
<text x="148.4" y="197.2">Folha:</text>
<text x="205.3" y="199.5">ESTE DESENHO NÃO PODE SER REPRODUZIDO SEM AUTORIZAÇÃO</text>
</g>
<g font-size="1.9">
<text x="28" y="49.4">⌀10 ↧ 11</text>
<text x="214" y="49.2">⌀10 ↧ 11</text>
<text x="264.2" y="50">⌀3 ↧ 1.5</text>
<text x="213.7" y="60.7">⌀3 ↧ 1.5</text>
<text x="29.1" y="68.7">⌀8 ↧ 11</text>
<text x="214.2" y="69.6">⌀8 ↧ 11</text>
<text x="27.6" y="84.2">⌀10 ↧ 11</text>
<text x="213.4" y="84.5">⌀10 ↧ 11</text>
<text x="264.3" y="86.7">⌀3 ↧ 1.5</text>
<text x="129.4" y="130.7">⌀10 ↧ 11</text>
<text x="95.7" y="134">⌀3 ↧ 1.5</text>
</g>
<g font-size="1.8">
<text x="119.9" y="186">BRAVO IND. E COMÉRCIO</text>
<text x="122.7" y="188.1">DE MÓVEIS S.A.</text>
<text x="119.9" y="192.4">Rua Giuseppe Urani, 111</text>
<text x="122.2" y="196.7">Uberlândia - MG</text>
<text x="123.3" y="194.6">Polo Moveleiro</text>
<text x="119.9" y="201">FONE: 55 (34) 3292-6900</text>
<text x="123.3" y="198.8">CEP:38402-359</text>
</g>
</svg>
